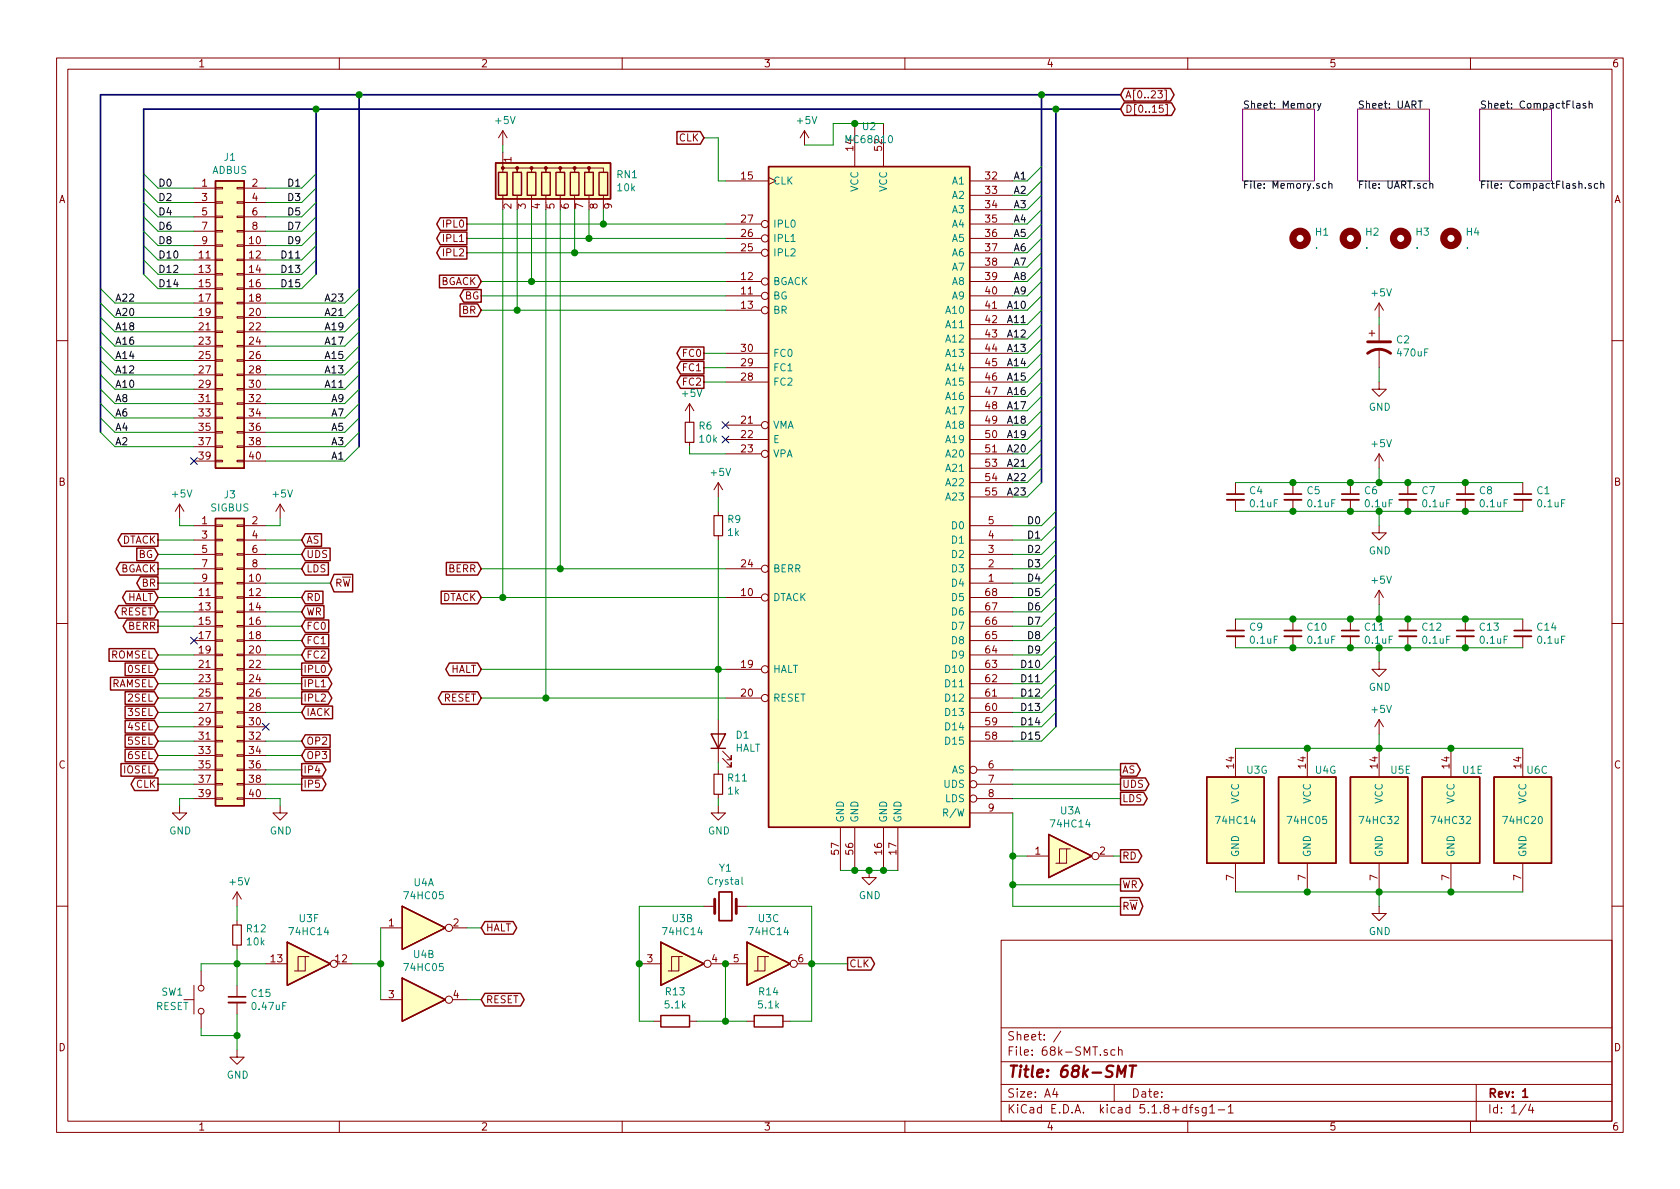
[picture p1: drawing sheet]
<svg xmlns="http://www.w3.org/2000/svg" width="297mm" height="210mm" viewBox="0 0 297 210" stroke-linecap="round" stroke-linejoin="round" font-family="sans-serif">
<g fill="none" stroke="#840000" stroke-width=".18">
<path d="M10 10.3h277v189.9h-277zM12 12.2h273v186.1h-273zM60 10.3v1.9M110 10.3v1.9M160 10.3v1.9M205.6 18.6h-.6v.6l.4-.1 .3 .2v.3l-.3 .3-.4-.2M205.9 15.9h.3v1.8h-.3M206.1 18.5h.3v1.8h-.3M210 10.3v1.9M260 10.3v1.9M34.3 33.3h3.8M34.3 35.8h3.8"/>
<path d="M34.3 38.3h3.8M38.1 38.2h1.3v.3h-1.3zM38.1 35.7h1.3v.2h-1.3zM38.1 33.1h1.3v.3h-1.3zM41.9 38.2h1.3v.3h-1.3zM41.9 35.7h1.3v.2h-1.3zM41.9 33.1h1.3v.3h-1.3zM43.2 33.3h3.8M43.2 35.8h3.8M43.2 38.3h3.8M88.9 30.5v-.8h2.5v.8v-.8h2.6v.8v-.8h2.5v.8v-.8h2.6v.8v-.8h2.5v.8v-.8h2.5v.8v-.8h2.6v.8M88.9 23.1v2.5"/>
<path d="M88.9 26.9v2.6M88.9 34.5v1.3M88.9 23.1l-.8 1.3M88.9 23.1l.8 1.3M91.4 34.5v1.3M94 34.5v1.3M96.5 34.5v1.3M99.1 34.5v1.3M101.6 34.5v1.3M104.1 34.5v1.3M106.7 34.5v1.3M128.3 32h7.6"/>
<path d="M128.3 39.6h6.3M135.9 31.4l1.3 .6-1.3 .6M142.2 23.1l-.7 1.3M142.2 23.1v2.5M142.2 23.1l.8 1.3M151.1 21.8v7.7M156.2 21.8v7.7M171.4 32h7.7M171.4 39.6h7.7M171.4 34.5h7.7M171.4 37.1h7.7M34.3 43.4h3.8"/>
<path d="M34.3 46h3.8M34.3 48.5h3.8M34.3 51h3.8M34.3 53.6h3.8M34.3 56.1h3.8M34.3 58.7h3.8M34.3 40.9h3.8M38.1 58.5h1.3v.3h-1.3zM38.1 53.5h1.3v.2h-1.3zM38.1 50.9h1.3v.3h-1.3zM38.1 48.4h1.3v.2h-1.3zM38.1 45.8h1.3v.3h-1.3z"/>
<path d="M38.1 56h1.3v.3h-1.3zM38.1 43.3h1.3v.3h-1.3zM38.1 40.8h1.3v.2h-1.3zM41.9 58.5h1.3v.3h-1.3zM41.9 53.5h1.3v.2h-1.3zM41.9 50.9h1.3v.3h-1.3zM41.9 48.4h1.3v.2h-1.3zM41.9 45.8h1.3v.3h-1.3zM41.9 56h1.3v.3h-1.3zM41.9 43.3h1.3v.3h-1.3zM41.9 40.8h1.3v.2h-1.3zM43.2 43.4h3.8"/>
<path d="M43.2 46h3.8M43.2 48.5h3.8M43.2 51h3.8M43.2 53.6h3.8M43.2 56.1h3.8M43.2 58.7h3.8M43.2 40.9h3.8M128.3 52.3h6.3M128.3 49.8h6.3M128.3 54.9h6.3M128.3 44.7h6.3M128.3 42.2h6.3"/>
<path d="M171.4 52.3h7.7M171.4 49.8h7.7M171.4 54.9h7.7M171.4 44.7h7.7M171.4 42.2h7.7M171.4 47.2h7.7M171.4 57.4h7.7M171.4 59.9h7.7M242.1 58.9h1M242.6 58.4v1M243.8 53.6v2.5M243.8 57.4v2.8"/>
<path d="M243.8 53.6l-.7 1.3M243.8 53.6l.8 1.3M10 60.2h2M34.3 61.2h3.8M34.3 63.7h3.8M34.3 66.3h3.8M34.3 68.8h3.8M34.3 71.4h3.8M34.3 73.9h3.8M34.3 76.4h3.8M34.3 79h3.8M38.1 61.1h1.3v.2h-1.3z"/>
<path d="M38.1 63.6h1.3v.3h-1.3zM38.1 66.2h1.3v.2h-1.3zM38.1 68.7h1.3v.3h-1.3zM38.1 71.2h1.3v.3h-1.3zM38.1 73.8h1.3v.2h-1.3zM38.1 76.3h1.3v.3h-1.3zM38.1 78.9h1.3v.2h-1.3zM41.9 61.1h1.3v.2h-1.3zM41.9 63.6h1.3v.3h-1.3zM41.9 66.2h1.3v.2h-1.3zM41.9 68.7h1.3v.3h-1.3zM41.9 71.2h1.3v.3h-1.3z"/>
<path d="M41.9 73.8h1.3v.2h-1.3zM41.9 76.3h1.3v.3h-1.3zM41.9 78.9h1.3v.2h-1.3zM43.2 61.2h3.8M43.2 63.7h3.8M43.2 66.3h3.8M43.2 68.8h3.8M43.2 71.4h3.8M43.2 73.9h3.8M43.2 76.4h3.8M43.2 79h3.8M121.9 71.4v3.3"/>
<path d="M121.9 78.2v.8M121.9 71.4l-.7 1.2M121.9 71.4l.8 1.2M128.3 75.2h6.3M128.3 77.7h7.6M128.3 67.6h7.6M128.3 65h7.6M128.3 62.5h7.6M171.4 75.2h7.7M171.4 77.7h7.7M171.4 67.6h7.7M171.4 65h7.7"/>
<path d="M171.4 62.5h7.7M171.4 70.1h7.7M171.4 72.6h7.7M243.8 67.6v1.2h1.3l-1.3 1.3-1.2-1.3h1.2M243.8 61.7v3.3M285 60.2h2M31.7 89.1l-.7 1.3M31.7 89.1v2.6M31.7 89.1l.8 1.3M34.3 81.5h3.8M34.3 93h3.8M34.3 95.5h3.8"/>
<path d="M34.3 98h3.8M38.1 81.4h1.3v.3h-1.3zM38.1 97.9h1.3v.3h-1.3zM38.1 95.4h1.3v.2h-1.3zM38.1 92.8h1.3v.3h-1.3zM41.9 81.4h1.3v.3h-1.3zM41.9 97.9h1.3v.3h-1.3zM41.9 95.4h1.3v.2h-1.3zM41.9 92.8h1.3v.3h-1.3zM43.2 81.5h3.8M43.2 93h3.8M43.2 95.5h3.8"/>
<path d="M43.2 98h3.8M49.5 89.1l-.7 1.3M49.5 89.1v2.6M49.5 89.1l.8 1.3M127 85.3l-.8 1.3M127 85.3v2.6M127 90.4v.8M127 94.7v.8M127 85.3l.8 1.3M128.3 80.3h6.3M171.4 93h7.7M171.4 95.5h7.7"/>
<path d="M171.4 98h7.7M171.4 80.3h7.7M171.4 82.8h7.7M171.4 85.3h7.7M171.4 87.9h7.7M218.4 85.3v2.1M218.4 88.4v2M228.6 85.3v2.1M228.6 88.4v2M238.8 85.3v2.1M238.8 88.4v2M243.8 93v1.2h1.3l-1.3 1.3-1.2-1.3h1.2"/>
<path d="M243.8 80.3v2.5M243.8 80.3l-.7 1.2M243.8 80.3l.8 1.2M248.9 85.3v2.1M248.9 88.4v2M259.1 85.3v2.1M259.1 88.4v2M269.2 85.3v2.1M269.2 88.4v2M10 110.3h2M34.3 103.1h3.8M34.3 105.7h3.8"/>
<path d="M34.3 108.2h3.8M34.3 110.7h3.8M34.3 113.3h3.8M34.3 115.8h3.8M34.3 118.4h3.8M34.3 100.6h3.8M38.1 118.2h1.3v.3h-1.3zM38.1 113.2h1.3v.2h-1.3zM38.1 110.6h1.3v.3h-1.3zM38.1 108.1h1.3v.2h-1.3zM38.1 105.5h1.3v.3h-1.3zM38.1 115.7h1.3v.2h-1.3z"/>
<path d="M38.1 103h1.3v.2h-1.3zM38.1 100.5h1.3v.2h-1.3zM41.9 118.2h1.3v.3h-1.3zM41.9 113.2h1.3v.2h-1.3zM41.9 110.6h1.3v.3h-1.3zM41.9 108.1h1.3v.2h-1.3zM41.9 105.5h1.3v.3h-1.3zM41.9 115.7h1.3v.2h-1.3zM41.9 103h1.3v.2h-1.3zM41.9 100.5h1.3v.2h-1.3zM43.2 103.1h3.8M43.2 105.7h3.8"/>
<path d="M43.2 108.2h3.8M43.2 110.7h3.8M43.2 113.3h3.8M43.2 115.8h3.8M43.2 118.4h3.8M43.2 100.6h3.8M128.3 105.7h6.3M128.3 118.4h6.3M128.3 100.6h6.3M171.4 103.1h7.7M171.4 105.7h7.7M171.4 108.2h7.7"/>
<path d="M171.4 110.7h7.7M171.4 113.3h7.7M171.4 115.8h7.7M171.4 118.4h7.7M171.4 100.6h7.7M218.4 109.5v2M218.4 112.5v2M228.6 109.5v2M228.6 112.5v2M238.8 109.5v2M238.8 112.5v2M243.8 117.1v1.3h1.3l-1.3 1.2-1.2-1.2h1.2"/>
<path d="M243.8 104.4v2.5M243.8 104.4l-.7 1.3M243.8 104.4l.8 1.3M248.9 109.5v2M248.9 112.5v2M259.1 109.5v2M259.1 112.5v2M269.2 109.5v2M269.2 112.5v2M285 110.3h2M34.3 120.9h3.8M34.3 123.4h3.8"/>
<path d="M34.3 126h3.8M34.3 128.5h3.8M34.3 131.1h3.8M34.3 133.6h3.8M34.3 136.1h3.8M34.3 138.7h3.8M38.1 120.8h1.3v.2h-1.3zM38.1 123.3h1.3v.3h-1.3zM38.1 125.9h1.3v.2h-1.3zM38.1 128.4h1.3v.2h-1.3zM38.1 130.9h1.3v.3h-1.3zM38.1 133.5h1.3v.2h-1.3z"/>
<path d="M38.1 136h1.3v.3h-1.3zM38.1 138.6h1.3v.2h-1.3zM41.9 120.8h1.3v.2h-1.3zM41.9 123.3h1.3v.3h-1.3zM41.9 125.9h1.3v.2h-1.3zM41.9 128.4h1.3v.2h-1.3zM41.9 130.9h1.3v.3h-1.3zM41.9 133.5h1.3v.2h-1.3zM41.9 136h1.3v.3h-1.3zM41.9 138.6h1.3v.2h-1.3zM43.2 120.9h3.8M43.2 123.4h3.8"/>
<path d="M43.2 126h3.8M43.2 128.5h3.8M43.2 131.1h3.8M43.2 133.6h3.8M43.2 136.1h3.8M43.2 138.7h3.8M56.8 121.5h.7M127 127.2v7.7M127 136.1v.8M127.8 134.1l1.5 1.5v-.7v.7h-.8M127.8 132.8l1.5 1.6v-.8v.8h-.8M128.3 123.4h6.3"/>
<path d="M171.4 120.9h7.7M171.4 123.4h7.7M171.4 126h7.7M171.4 128.5h7.7M171.4 131.1h7.7M172.7 136.1h6.4M172.7 138.7h6.4M218.4 132.3v5.1M231.1 132.3v5.1M243.8 127.2v2.6M243.8 132.3v5.1M243.8 127.2l-.7 1.3"/>
<path d="M243.8 127.2l.8 1.3M256.5 132.3v5.1M269.2 132.3v5.1M31.7 142.5v1.3h1.3l-1.3 1.2-1.2-1.2h1.2M34.3 141.2h3.8M38.1 141.1h1.3v.2h-1.3zM41.9 141.1h1.3v.2h-1.3zM41.9 157.7l-.8 1.3M41.9 157.7v2.6M41.9 157.7l.8 1.3M43.2 141.2h3.8M49.5 142.5v1.3h1.3l-1.3 1.2-1.2-1.2h1.2"/>
<path d="M127 142.5v1.3h1.3l-1.3 1.2-1.3-1.2h1.3M127 140.5v.7M148.6 146.3v7.6M151.1 146.3v7.6M153.7 153.9v1.3h1.2l-1.2 1.3-1.3-1.3h1.3M156.2 146.3v7.6M158.7 146.3v7.6M171.4 143.8h7.7M172.7 141.2h6.4M181.6 151.4h3.8M188.6 150.1h-1.3v2.5M189.2 150.1h-.6v2.5h-1.9"/>
<path d="M194.3 151.4h2.5M218.4 152.6v5.1M231.1 152.6v5.1M243.8 152.6v5.1M256.5 152.6v5.1M269.2 152.6v5.1M10 160.2h2M32.5 176.8h1.8M34.3 174.2v5.1M35.6 171.7v2.5M35.6 179.3v2.6M41.9 162.8v.8"/>
<path d="M41.9 167.1v.8M41.9 174.2v2.1M41.9 177.3v2M47 170.4h3.8M54 169.2h-1.3v2.5M54.6 169.2h-.6v2.5h-1.9M59.7 170.4h2.5M67.3 176.8h3.8M67.3 164.1h3.8M80 176.8h2.5M80 164.1h2.5M113 170.4h3.8"/>
<path d="M120 169.2h-1.3v2.5M120.6 169.2h-.6v2.5h-1.9M124.5 160.3h1.9M125.7 170.4h6.4M130.2 160.3h1.9M135.3 169.2h-1.3v2.5M135.9 169.2h-.6v2.5h-2M141 170.4h2.5M177 166.3h108v32h-108zM243.8 160.3v1.2h1.3l-1.3 1.3-1.2-1.3h1.2M285 160.2h2M41.9 185.7v1.2h1.3l-1.3 1.3-1.3-1.3h1.3"/>
<path d="M60 198.3v1.9M110 198.3v1.9M115.6 180.6h1.2M121.9 180.6h1.3M132.1 180.6h1.2M138.4 180.6h1.3M160 198.3v1.9M177 194.8h108M177 191.8h108M177 187.8h108M177 181.8h108M186.5 192.5l-.4 1h1"/>
<path d="M186.8 193v1M187.6 182.3l-1.3 2M195.8 185.7l-.4-.1-.2 .2 .1 .2 .5 .2v.3h-.6M197 191.8v3M197.1 185.7l-.4-.1-.3 .3 .1 .6 .2 .1 .4-.1M197.8 185.7l.2-.1 .3 .1 .1 .9M197.8 185.1v1.5M210 198.3v1.9M210.3 195.8h.6M210.9 195.3l-.4 .2v1.3M211.9 195.9l-.4-.1-.2 .2 .1 .3 .5 .1v.3h-.6M213.3 195.8v1.2l-.3 .3h-.4"/>
<path d="M213.3 195.9l-.5-.1-.3 .3 .1 .6 .2 .1 .5-.1M213.9 195.8l.4-.5v1.5M213.9 196.8h.9M215.4 196.3h1.1M217.2 195.8l.4-.5v1.5M217.2 196.8h.8M260 198.3v1.9M261 191.8v6.5M269.8 195.2l-1.2 2M270.6 195.2l-.3 1.1h.9M271 195.8v1"/>
<circle cx="135.3" cy="39.6" r=".63"/>
<circle cx="135.3" cy="49.8" r=".63"/>
<circle cx="135.3" cy="52.3" r=".63"/>
<circle cx="135.3" cy="44.7" r=".63"/>
<circle cx="135.3" cy="42.2" r=".63"/>
<circle cx="135.3" cy="54.9" r=".63"/>
<circle cx="135.3" cy="75.2" r=".63"/>
<circle cx="135.3" cy="80.3" r=".63"/>
<circle cx="135.3" cy="100.6" r=".63"/>
<circle cx="135.3" cy="105.7" r=".63"/>
<circle cx="135.3" cy="118.4" r=".63"/>
<circle cx="135.3" cy="123.4" r=".63"/>
<circle cx="172.1" cy="138.7" r=".63"/>
<circle cx="172.1" cy="136.1" r=".63"/>
<circle cx="172.1" cy="141.2" r=".63"/>
<circle cx="193.7" cy="151.4" r=".63"/>
<circle cx="35.6" cy="178.8" r=".51"/>
<circle cx="35.6" cy="174.7" r=".51"/>
<circle cx="59.1" cy="170.4" r=".63"/>
<circle cx="79.4" cy="164.1" r=".63"/>
<circle cx="79.4" cy="176.8" r=".63"/>
<circle cx="125.1" cy="170.4" r=".63"/>
<circle cx="140.3" cy="170.4" r=".63"/>
</g>
<g fill="none" stroke="#840000" stroke-width=".3">
<path d="M216.9 87.4h3.1M227.1 87.4h3M237.2 87.4h3.1M247.4 87.4h3M257.6 87.4h3M267.7 87.4h3.1M216.9 111.5h3.1M227.1 111.5h3M237.2 111.5h3.1M247.4 111.5h3M257.6 111.5h3M267.7 111.5h3.1"/>
<path d="M127.1 157.7h2.3v5.1h-2.3zM40.4 176.3h3M269.2 193l.5-.5v1.5M269.2 194h.9"/>
</g>
<path d="M197.5 190.4l.2-2 .5 1.5 .9-1.5-.3 2M199.7 188.4h1.2M200.3 188.4l-.2 2" fill="none" stroke="#840000" stroke-width=".41"/>
<path d="M219.7 19.3h12.7v12.7h-12.7zM240 19.3h12.7v12.7h-12.7zM261.6 19.3h12.7v12.7h-12.7z" fill="none" stroke="#840084" stroke-width=".18"/>
<g fill="none" stroke="#000" stroke-width=".18">
<path d="M232.7 18.3l-.4 .2M233 18.3l.2 .8M233.6 18.3l-.5 1.1-.1 .2M250.7 17.9h.8M251.1 17.9v1.2M278.8 18.3h.5v.8M279.3 18.6h-.4l-.2 .2 .1 .3h.5M280.4 18.3h-.3l-.2 .2 .1 .1 .4 .2v.3h-.5M281 18.4l.2-.1h.3v.8M281 17.9v1.2M234.4 32.5h-.4l-.2 .2 .1 .5h.5M234.9 32.6l.2-.1h.3l.1 .8"/>
<path d="M234.9 32v1.3M252.8 32.6l.2-.1h.3v.8M252.8 32v1.3M281.3 32.5h-.3l-.2 .1 .1 .2 .4 .1v.3h-.5M282.5 32.5h-.4l-.2 .2 .1 .5h.5M283 32.6l.2-.1h.3l.1 .8M283 32v1.3"/>
</g>
<g fill="#ffffc2" stroke="#ffffc2" stroke-width=".18">
<path d="M226.1 137.4h10.1v15.2h-10.1z"/>
<path d="M50.8 166.6l7.6 3.8-7.6 3.8z"/>
<path d="M71.1 173l7.6 3.8-7.6 3.8z"/>
<path d="M71.1 160.3l7.6 3.8-7.6 3.8z"/>
<path d="M264.2 137.4h10.1v15.2h-10.1z"/>
<path d="M238.8 137.4h10.1v15.2h-10.1z"/>
<path d="M213.4 137.4h10.1v15.2h-10.1z"/>
<path d="M185.4 147.6l7.6 3.8-7.6 3.8z"/>
<path d="M38.1 32h5.1v50.8h-5.1z"/>
<path d="M38.1 91.7h5.1v50.8h-5.1z"/>
<path d="M116.8 166.6l7.7 3.8-7.7 3.8z"/>
<path d="M132.1 166.6l7.6 3.8-7.6 3.8z"/>
<path d="M135.9 29.5h35.5v116.8h-35.5z"/>
<path d="M87.6 28.8h20.3v6.4h-20.3z"/>
<path d="M251.5 137.4h10.1v15.2h-10.1z"/>
</g>
<g fill="none" stroke="#840000" stroke-width=".25">
<path d="M198.8 15.6h8.2l.6 1.2-.6 1.1h-8.2l-.7-1.1zM198.8 18.2h8.3l.7 1.1-.7 1.1h-8.3l-.7-1.1zM38.1 32h5.1v50.8h-5.1zM77.9 38.5h4.6v2.2h-4.6l-.7-1.1zM87.6 28.8h20.3v6.4h-20.3zM88.1 30.5h1.6v4h-1.6zM90.7 30.5h1.5v4h-1.5zM93.2 30.5h1.5v4h-1.5zM95.8 30.5h1.5v4h-1.5zM98.3 30.5h1.5v4h-1.5zM100.8 30.5h1.6v4h-1.6zM103.4 30.5h1.5v4h-1.5z"/>
<path d="M105.9 30.5h1.5v4h-1.5zM119.7 23.3h4.1l.7 1.1-.7 1.1h-4.1zM135.9 29.5h35.5v116.8h-35.5zM77.7 48.7h6.8l.6 1.1-.6 1.1h-6.8zM77.9 41h4.6v2.3h-4.6l-.7-1.1zM77.9 43.6h4.6v2.2h-4.6l-.7-1.1zM81.3 53.7h3.2l.6 1.2-.6 1.1h-3.2zM82 51.2h3.1v2.2h-3.1l-.7-1.1zM120.3 61.4h4.2v2.2h-4.2l-.6-1.1zM120.3 63.9h4.2v2.2h-4.2l-.6-1.1zM120.3 66.4h4.2v2.3h-4.2l-.6-1.1zM21.2 99.5h6.7v2.2h-6.7l-.7-1.1z"/>
<path d="M21.5 94.4h6.4v2.2h-6.4l-.6-1.1zM24.2 96.9h3.1l.6 1.1-.6 1.2h-3.1zM38.1 91.7h5.1v50.8h-5.1zM54 99.5h4.1v2.2h-4.1l-.7-1.1zM54 94.4h2.8v2.2h-2.8l-.7-1.1zM54 96.9h4.4v2.3h-4.4l-.7-1.2zM78.9 99.5h5.6l.6 1.1-.6 1.1h-5.6zM19.3 114.7h8l.6 1.1-.6 1.1h-8zM19.5 119.8h7.8l.6 1.1-.6 1.1h-7.8zM21 107.1h6.3l.6 1.1-.6 1.1h-6.3l-.7-1.1zM22.1 117.2h5.2l.6 1.2-.6 1.1h-5.2zM22.3 104.5h5l.6 1.2-.6 1.1h-5l-.6-1.1z"/>
<path d="M22.4 109.6h5.5v2.3h-5.5l-.6-1.2zM24.8 102h3.1v2.2h-3.1l-.6-1.1zM53.3 119.8h4.7l.7 1.1-.7 1.1h-4.7zM53.3 117.2h4.7l.7 1.2-.7 1.1h-4.7zM54 109.6h4.1v2.3h-4.1l-.7-1.2zM54 112.2h4.1v2.2h-4.1l-.7-1.1zM54 114.7h4.1v2.2h-4.1l-.7-1.1zM54 104.5h3.1v2.3h-3.1l-.7-1.1zM54 107.1h3.3v2.2h-3.3l-.7-1.1zM59.1 101.6h3.3v3.1h-3.3l-.7-1.6zM78 104.5h6.5l.6 1.2-.6 1.1h-6.5zM79.5 117.2h5l.6 1.2-.6 1.1h-5l-.7-1.1z"/>
<path d="M21.4 135h5.9l.6 1.1-.6 1.2h-5.9zM22.1 132.5h5.2l.6 1.1-.6 1.1h-5.2zM22.1 129.9h5.2l.6 1.2-.6 1.1h-5.2zM22.1 124.9h5.2l.6 1.1-.6 1.1h-5.2zM22.1 122.3h5.2l.6 1.1-.6 1.2h-5.2zM22.1 127.4h5.2l.6 1.1-.6 1.1h-5.2zM23.8 137.6h4.1v2.2h-4.1l-.6-1.1zM53.3 122.3h4.7l.7 1.1-.7 1.2h-4.7zM53.3 135h3.7l.6 1.1-.6 1.2h-3.7zM53.3 137.6h3.7l.6 1.1-.6 1.1h-3.7zM54 129.9h4.4v2.3h-4.4l-.7-1.1zM54 132.5h4.4v2.2h-4.4l-.7-1.1z"/>
<path d="M54 124.9h4.8v2.2h-4.8l-.7-1.1zM78.1 122.3h6.4l.6 1.1-.6 1.2h-6.4l-.6-1.2zM125.7 129.8h2.6l-1.3 2.5zM125.7 132.3h2.6M198.1 135h2.9l.6 1.1-.6 1.2h-2.9zM198.1 137.6h4.4l.6 1.1-.6 1.1h-4.4zM213.4 137.4h10.1v15.2h-10.1zM226.1 137.4h10.1v15.2h-10.1zM238.8 137.4h10.1v15.2h-10.1zM251.5 137.4h10.1v15.2h-10.1zM264.2 137.4h10.1v15.2h-10.1zM185.4 147.6l7.6 3.8-7.6 3.8z"/>
<path d="M198.1 140.1h4.1l.6 1.1-.6 1.1h-4.1zM198.1 158.7h3.3l.7 1.6-.7 1.5h-3.3zM198.1 155.3h3.3l.7 1.2-.7 1.1h-3.3zM198.1 150.3h3.1l.7 1.1-.7 1.1h-3.1zM50.8 166.6l7.6 3.8-7.6 3.8zM71.1 173l7.6 3.8-7.6 3.8zM71.1 160.3l7.6 3.8-7.6 3.8zM85.7 163h5l.7 1.1-.7 1.1h-5l-.6-1.1zM85.7 175.7h6.3l.7 1.1-.7 1.1h-6.3l-.6-1.1zM116.8 179.6h5.1v2h-5.1zM116.8 166.6l7.7 3.8-7.7 3.8zM132.1 166.6l7.6 3.8-7.6 3.8z"/>
<path d="M133.3 179.6h5.1v2h-5.1zM149.9 169.3h4.1l.6 1.1-.6 1.1h-4.1z"/>
</g>
<g fill="none" stroke="#840000" stroke-width=".33">
<path d="M216.9 88.4h3.1M227.1 88.4h3M237.2 88.4h3.1M247.4 88.4h3M257.6 88.4h3M267.7 88.4h3.1M216.9 112.5h3.1M227.1 112.5h3M237.2 112.5h3.1M247.4 112.5h3M257.6 112.5h3M267.7 112.5h3.1"/>
<path d="M40.4 177.3h3"/>
</g>
<path d="M121.2 74.7h1.5v3.5h-1.5zM126.2 91.2h1.6v3.5h-1.6zM126.2 136.9h1.6v3.6h-1.6zM41.1 163.6h1.6v3.5h-1.6z" fill="none" stroke="#840000" stroke-width=".2"/>
<path d="M241.8 62.5a3.3 3.3 0 0 1 4.1 0M241.8 60.4h4.1M126.4 159v2.5M130.2 159v2.5" fill="none" stroke="#840000" stroke-width=".51"/>
<path d="M139.9 42.7h.7M131.2 155.1v1.1l.2 .2" fill="none" stroke="#008484" stroke-width=".18"/>
<g fill="#840000" stroke="#840000" stroke-width=".18">
<circle cx="88.9" cy="29.7" r=".25"/>
<circle cx="91.4" cy="29.7" r=".25"/>
<circle cx="94" cy="29.7" r=".25"/>
<circle cx="96.5" cy="29.7" r=".25"/>
<circle cx="99.1" cy="29.7" r=".25"/>
<circle cx="101.6" cy="29.7" r=".25"/>
<circle cx="104.1" cy="29.7" r=".25"/>
</g>
<g fill="none" stroke="#840000" stroke-width="1.3">
<circle cx="229.9" cy="42.2" r="1.27"/>
<circle cx="238.8" cy="42.2" r="1.27"/>
<circle cx="247.6" cy="42.2" r="1.27"/>
<circle cx="256.5" cy="42.2" r="1.27"/>
</g>
<path d="M55.9 19.3v29.2M63.5 16.8v62.2M184.1 16.8v68.5M186.7 19.3v109.2M198.1 16.8h-180.3v59.6M198.1 19.3h-172.7v29.2" fill="none" stroke="#000084" stroke-width=".3"/>
<g fill="none" stroke="#008400" stroke-width=".18">
<path d="M25.4 38.3l2.5 2.6h6.4M25.4 30.7l2.5 2.6h6.4M25.4 33.3l2.5 2.5h6.4M25.4 35.8l2.5 2.5h6.4M55.9 38.3l-2.6 2.6h-6.3M55.9 30.7l-2.6 2.6h-6.3M55.9 33.3l-2.6 2.5h-6.3M55.9 35.8l-2.6 2.5h-6.3M82.5 39.6h45.8M88.9 25.6v1.3M88.9 37.1v68.6M91.4 37.1v17.8"/>
<path d="M94 37.1v12.7M96.5 37.1v86.3M99.1 37.1v63.5M101.6 37.1v7.6M104.1 37.1v5.1M106.7 37.1v2.5M124.5 24.4h2.5v7.6h1.3M156.2 21.8h-8.9v3.8h-5.1M184.1 39.6l-2.5 2.6M184.1 37.1l-2.5 2.5M184.1 34.5l-2.5 2.6M184.1 32l-2.5 2.5"/>
<path d="M184.1 29.5l-2.5 2.5M17.8 56.1l2.5 2.6h14M17.8 58.7l2.5 2.5h14M17.8 53.6l2.5 2.5h14M17.8 51l2.5 2.6h14M25.4 43.4l2.5 2.6h6.4M25.4 46l2.5 2.5h6.4M25.4 48.5l2.5 2.5h6.4M25.4 40.9l2.5 2.5h6.4M55.9 43.4l-2.6 2.6h-6.3M55.9 46l-2.6 2.5h-6.3M55.9 48.5l-2.6 2.5h-6.3"/>
<path d="M55.9 40.9l-2.6 2.5h-6.3M63.5 56.1l-2.5 2.6h-14M63.5 58.7l-2.5 2.5h-14M63.5 53.6l-2.5 2.5h-14M63.5 51l-2.5 2.6h-14M82.5 44.7h45.8M82.5 42.2h45.8M85.1 49.8h43.2M85.1 54.9h43.2M85.1 52.3h43.2M184.1 42.2l-2.5 2.5M184.1 59.9l-2.5 2.6"/>
<path d="M184.1 57.4l-2.5 2.5M184.1 54.9l-2.5 2.5M184.1 52.3l-2.5 2.6M184.1 49.8l-2.5 2.5M184.1 47.2l-2.5 2.6M184.1 44.7l-2.5 2.5M243.8 56.1v1.3M17.8 61.2l2.5 2.5h14M17.8 68.8l2.5 2.6h14M17.8 71.4l2.5 2.5h14M17.8 73.9l2.5 2.5h14M17.8 76.4l2.5 2.6h14"/>
<path d="M17.8 66.3l2.5 2.5h14M17.8 63.7l2.5 2.6h14M63.5 61.2l-2.5 2.5h-14M63.5 68.8l-2.5 2.6h-14M63.5 71.4l-2.5 2.5h-14M63.5 73.9l-2.5 2.5h-14M63.5 76.4l-2.5 2.6h-14M63.5 79l-2.5 2.5h-14M63.5 66.3l-2.5 2.5h-14M63.5 63.7l-2.5 2.6h-14M121.9 79v1.3h6.4M124.5 67.6h3.8"/>
<path d="M124.5 65h3.8M124.5 62.5h3.8M184.1 65l-2.5 2.6M184.1 77.7l-2.5 2.6M184.1 75.2l-2.5 2.5M184.1 72.6l-2.5 2.6M184.1 70.1l-2.5 2.5M184.1 67.6l-2.5 2.5M184.1 62.5l-2.5 2.5M243.8 65v2.6M27.9 98h6.4M27.9 95.5h6.4"/>
<path d="M31.7 91.7v1.3h2.6M47 98h6.3M47 95.5h6.3M49.5 91.7v1.3h-2.5M127 87.9v2.5M127 95.5v31.7M184.1 85.3l-2.5 2.6M184.1 82.8l-2.5 2.5M184.1 80.3l-2.5 2.5M186.7 98l-2.6 2.6h-5M186.7 95.5l-2.6 2.5h-5M186.7 93l-2.6 2.5h-5"/>
<path d="M186.7 90.4l-2.6 2.6h-5M218.4 90.4h50.8M218.4 85.3h50.8M243.8 82.8v2.5M243.8 90.4v2.6M27.9 103.1h6.4M27.9 100.6h6.4M27.9 115.8h6.4M27.9 118.4h6.4M27.9 108.2h6.4M27.9 105.7h6.4M27.9 110.7h6.4"/>
<path d="M47 103.1h11.4M47 100.6h6.3M47 115.8h6.3M47 118.4h6.3M47 108.2h6.3M47 105.7h6.3M47 110.7h6.3M47 113.3h6.3M85.1 100.6h43.2M85.1 118.4h43.2M85.1 105.7h43.2M186.7 100.6l-2.6 2.5h-5"/>
<path d="M186.7 113.3l-2.6 2.5h-5M186.7 115.8l-2.6 2.6h-5M186.7 105.7l-2.6 2.5h-5M186.7 103.1l-2.6 2.6h-5M186.7 108.2l-2.6 2.5h-5M186.7 118.4l-2.6 2.5h-5M186.7 110.7l-2.6 2.6h-5M218.4 114.5h50.8M218.4 109.5h50.8M243.8 106.9v2.6M243.8 114.5v2.6M27.9 136.1h6.4"/>
<path d="M27.9 133.6h6.4M27.9 131.1h6.4M27.9 123.4h6.4M27.9 120.9h6.4M27.9 138.7h6.4M27.9 126h6.4M27.9 128.5h6.4M47 136.1h6.3M47 133.6h6.3M47 131.1h6.3M47 123.4h6.3M47 120.9h6.3"/>
<path d="M47 138.7h6.3M47 126h6.3M85.1 123.4h43.2M127 134.9v1.2M179.1 136.1h19M179.1 138.7h19M186.7 128.5l-2.6 2.6h-5M186.7 120.9l-2.6 2.5h-5M186.7 123.4l-2.6 2.6h-5M186.7 126l-2.6 2.5h-5M218.4 132.3h50.8M243.8 129.8v2.5"/>
<path d="M34.3 141.2h-2.6v1.3M47 141.2h2.5v1.3M127 141.2v1.3M148.6 153.9h10.1M179.1 143.8v16.5h19M179.1 151.4h2.5M179.1 156.5h19M179.1 141.2h19M196.8 151.4h1.3M218.4 157.7h50.8M243.8 157.7v2.6M41.9 160.3v2.5"/>
<path d="M41.9 167.9v6.3M41.9 179.3v6.4M47 170.4h-11.4v1.3M62.2 170.4h5.1M67.3 164.1v12.7M82.5 164.1h2.6M82.5 176.8h2.6M124.5 160.3h-11.5v20.3h2.6M128.3 170.4v10.2M132.1 160.3h11.4v20.3h-3.8M143.5 170.4h6.4M35.6 181.9v1.2h6.3"/>
<path d="M123.2 180.6h8.9"/>
</g>
<g fill="#008400" stroke="#008400" stroke-width=".25">
<circle cx="128.3" cy="170.4" r=".51"/>
<circle cx="67.3" cy="170.4" r=".51"/>
<circle cx="41.9" cy="170.4" r=".51"/>
<circle cx="41.9" cy="183.1" r=".51"/>
<circle cx="243.8" cy="114.5" r=".51"/>
<circle cx="243.8" cy="109.5" r=".51"/>
<circle cx="104.1" cy="42.2" r=".51"/>
<circle cx="243.8" cy="157.7" r=".51"/>
<circle cx="243.8" cy="132.3" r=".51"/>
<circle cx="106.7" cy="39.6" r=".51"/>
<circle cx="243.8" cy="90.4" r=".51"/>
<circle cx="55.9" cy="19.3" r=".51"/>
<circle cx="113" cy="170.4" r=".51"/>
<circle cx="256.5" cy="132.3" r=".51"/>
<circle cx="231.1" cy="157.7" r=".51"/>
<circle cx="256.5" cy="157.7" r=".51"/>
<circle cx="128.3" cy="180.6" r=".51"/>
<circle cx="228.6" cy="109.5" r=".51"/>
<circle cx="143.5" cy="170.4" r=".51"/>
<circle cx="99.1" cy="100.6" r=".51"/>
<circle cx="228.6" cy="114.5" r=".51"/>
<circle cx="259.1" cy="85.3" r=".51"/>
<circle cx="231.1" cy="132.3" r=".51"/>
<circle cx="259.1" cy="90.4" r=".51"/>
<circle cx="243.8" cy="85.3" r=".51"/>
<circle cx="248.9" cy="109.5" r=".51"/>
<circle cx="248.9" cy="114.5" r=".51"/>
<circle cx="238.8" cy="114.5" r=".51"/>
<circle cx="259.1" cy="114.5" r=".51"/>
<circle cx="179.1" cy="156.5" r=".51"/>
<circle cx="184.2" cy="16.8" r=".51"/>
<circle cx="186.7" cy="19.3" r=".51"/>
<circle cx="179.1" cy="151.4" r=".51"/>
<circle cx="127" cy="118.4" r=".51"/>
<circle cx="151.1" cy="21.8" r=".51"/>
<circle cx="259.1" cy="109.5" r=".51"/>
<circle cx="101.6" cy="44.7" r=".51"/>
<circle cx="156.2" cy="153.9" r=".51"/>
<circle cx="238.8" cy="109.5" r=".51"/>
<circle cx="63.5" cy="16.8" r=".51"/>
<circle cx="238.8" cy="90.4" r=".51"/>
<circle cx="228.6" cy="90.4" r=".51"/>
<circle cx="96.5" cy="123.4" r=".51"/>
<circle cx="248.9" cy="90.4" r=".51"/>
<circle cx="151.1" cy="153.9" r=".51"/>
<circle cx="94" cy="49.8" r=".51"/>
<circle cx="153.7" cy="153.9" r=".51"/>
<circle cx="238.8" cy="85.3" r=".51"/>
<circle cx="91.4" cy="54.9" r=".51"/>
<circle cx="248.9" cy="85.3" r=".51"/>
<circle cx="228.6" cy="85.3" r=".51"/>
<circle cx="88.9" cy="105.7" r=".51"/>
</g>
<path d="M127.7 77.1l1.2 1.2M127.7 74.6l1.2 1.2M128.9 77.1l-1.2 1.2M128.9 74.6l-1.2 1.2M33.7 80.9l1.2 1.2M34.9 80.9l-1.2 1.2M33.7 112.7l1.2 1.2M34.9 112.7l-1.2 1.2M46.4 127.9l1.2 1.2M47.6 127.9l-1.2 1.2" fill="none" stroke="#000084" stroke-width=".18"/>
<text font-size="2.8" fill="#840000" x="178" y="190.5">Title: 68k-SMT</text>
<g font-size="2.1" fill="#840000">
<text x="178" y="184">Sheet: /</text>
<text x="178" y="186.7">File: 68k-SMT.sch</text>
<text x="178" y="196.9">KiCad E.D.A. kicad 5.1.8+dfsg1-1</text>
<text x="178" y="194.1">Size: A4</text>
<text x="200" y="194.1">Date:</text>
<text x="263" y="194.1">Rev: 1</text>
<text x="263" y="196.9">Id: 1/4</text>
</g>
<g font-size="1.8" fill="#840000">
<text x="35" y="11.9">1</text>
<text x="85" y="11.9">2</text>
<text x="135" y="11.9">3</text>
<text x="185" y="11.9">4</text>
<text x="235" y="11.9">5</text>
<text x="285" y="11.9">6</text>
<text x="198.9" y="17.4">A[0..23]</text>
<text x="198.9" y="19.9">D[0..15]</text>
<text x="90.4" y="28.7" transform="rotate(-90 90.4 28.7)">1</text>
<text x="120" y="25">CLK</text>
<text x="150.9" y="26.6" transform="rotate(-90 150.9 26.6)">14</text>
<text x="10.4" y="35.9">A</text>
<text x="35.7" y="33">1</text>
<text x="35.7" y="35.6">3</text>
<text x="44.6" y="33">2</text>
<text x="44.6" y="35.6">4</text>
<text x="131.1" y="31.7">15</text>
<text x="174.3" y="31.7">32</text>
<text x="174.3" y="34.3">33</text>
<text x="285.4" y="35.9">A</text>
<text x="35.7" y="38.1">5</text>
<text x="35.7" y="40.6">7</text>
<text x="44.6" y="38.1">6</text>
<text x="44.6" y="40.6">8</text>
<text x="78.6" y="40.3">IPL0</text>
<text x="90.4" y="36.9" transform="rotate(-90 90.4 36.9)">2</text>
<text x="93" y="36.9" transform="rotate(-90 93 36.9)">3</text>
<text x="95.5" y="36.9" transform="rotate(-90 95.5 36.9)">4</text>
<text x="98" y="36.9" transform="rotate(-90 98 36.9)">5</text>
<text x="100.6" y="36.9" transform="rotate(-90 100.6 36.9)">6</text>
<text x="103.1" y="36.9" transform="rotate(-90 103.1 36.9)">7</text>
<text x="105.7" y="36.9" transform="rotate(-90 105.7 36.9)">8</text>
<text x="108.2" y="36.9" transform="rotate(-90 108.2 36.9)">9</text>
<text x="131.1" y="41.9">26</text>
<text x="131.1" y="39.4">27</text>
<text x="174.3" y="36.8">34</text>
<text x="174.3" y="39.4">35</text>
<text x="174.3" y="41.9">36</text>
<text x="35.2" y="45.7">11</text>
<text x="35.7" y="43.2">9</text>
<text x="44.1" y="43.2">10</text>
<text x="44.1" y="45.7">12</text>
<text x="78.6" y="42.8">IPL1</text>
<text x="78.6" y="45.3">IPL2</text>
<text x="131.1" y="44.4">25</text>
<text x="174.3" y="44.4">37</text>
<text x="174.3" y="47">38</text>
<text x="35.2" y="48.3">13</text>
<text x="35.2" y="50.8">15</text>
<text x="35.2" y="53.3">17</text>
<text x="44.1" y="48.3">14</text>
<text x="44.1" y="50.8">16</text>
<text x="44.1" y="53.3">18</text>
<text x="77.8" y="50.4">BGACK</text>
<text x="82.2" y="53">BG</text>
<text x="131.1" y="52.1">11</text>
<text x="131.1" y="49.5">12</text>
<text x="174.3" y="49.5">39</text>
<text x="174.3" y="52.1">40</text>
<text x="35.2" y="55.9">19</text>
<text x="35.2" y="58.4">21</text>
<text x="44.1" y="55.9">20</text>
<text x="44.1" y="58.4">22</text>
<text x="81.7" y="55.5">BR</text>
<text x="131.1" y="54.6">13</text>
<text x="174.3" y="54.6">41</text>
<text x="174.3" y="57.1">42</text>
<text x="174.3" y="59.7">43</text>
<text x="35.2" y="61">23</text>
<text x="35.2" y="63.5">25</text>
<text x="44.1" y="61">24</text>
<text x="44.1" y="63.5">26</text>
<text x="120.9" y="63.1">FC0</text>
<text x="120.9" y="65.7">FC1</text>
<text x="131.1" y="64.8">29</text>
<text x="131.1" y="62.2">30</text>
<text x="174.3" y="62.2">44</text>
<text x="174.3" y="64.8">45</text>
<text x="35.2" y="66">27</text>
<text x="35.2" y="68.6">29</text>
<text x="35.2" y="71.1">31</text>
<text x="44.1" y="66">28</text>
<text x="44.1" y="68.6">30</text>
<text x="44.1" y="71.1">32</text>
<text x="120.9" y="68.2">FC2</text>
<text x="131.1" y="67.3">28</text>
<text x="174.3" y="67.3">46</text>
<text x="174.3" y="69.8">47</text>
<text x="35.2" y="73.7">33</text>
<text x="35.2" y="76.2">35</text>
<text x="44.1" y="73.7">34</text>
<text x="44.1" y="76.2">36</text>
<text x="131.1" y="74.9">21</text>
<text x="131.1" y="77.5">22</text>
<text x="174.3" y="72.4">48</text>
<text x="174.3" y="74.9">49</text>
<text x="174.3" y="77.5">50</text>
<text x="35.2" y="78.7">37</text>
<text x="35.2" y="81.3">39</text>
<text x="44.1" y="78.7">38</text>
<text x="44.1" y="81.3">40</text>
<text x="131.1" y="80">23</text>
<text x="174.3" y="80">51</text>
<text x="174.3" y="82.5">53</text>
<text x="10.4" y="85.9">B</text>
<text x="174.3" y="85.1">54</text>
<text x="174.3" y="87.6">55</text>
<text x="285.4" y="85.9">B</text>
<text x="35.7" y="92.7">1</text>
<text x="35.7" y="95.2">3</text>
<text x="44.6" y="92.7">2</text>
<text x="44.6" y="95.2">4</text>
<text x="174.8" y="95.2">4</text>
<text x="174.8" y="92.7">5</text>
<text x="21.2" y="101.2">BGACK</text>
<text x="21.5" y="96.1">DTACK</text>
<text x="24.5" y="98.7">BG</text>
<text x="35.7" y="97.8">5</text>
<text x="35.7" y="100.3">7</text>
<text x="44.6" y="97.8">6</text>
<text x="44.6" y="100.3">8</text>
<text x="54.1" y="101.2">LDS</text>
<text x="54.1" y="96.1">AS</text>
<text x="54.1" y="98.7">UDS</text>
<text x="79.3" y="101.2">BERR</text>
<text x="131.1" y="100.3">24</text>
<text x="174.8" y="100.3">2</text>
<text x="174.8" y="97.8">3</text>
<text x="22.4" y="106.3">HALT</text>
<text x="25.1" y="103.8">BR</text>
<text x="35.2" y="105.4">11</text>
<text x="35.2" y="107.9">13</text>
<text x="35.7" y="102.9">9</text>
<text x="44.1" y="102.9">10</text>
<text x="44.1" y="105.4">12</text>
<text x="44.1" y="107.9">14</text>
<text x="54.1" y="106.3">RD</text>
<text x="59.2" y="103.8">RW</text>
<text x="78.1" y="106.3">DTACK</text>
<text x="131.1" y="105.4">10</text>
<text x="174.3" y="107.9">67</text>
<text x="174.3" y="105.4">68</text>
<text x="174.8" y="102.9">1</text>
<text x="21.3" y="108.8">RESET</text>
<text x="22.7" y="111.4">BERR</text>
<text x="35.2" y="110.5">15</text>
<text x="35.2" y="113">17</text>
<text x="44.1" y="110.5">16</text>
<text x="44.1" y="113">18</text>
<text x="54.1" y="111.4">FC0</text>
<text x="54.1" y="113.9">FC1</text>
<text x="54.1" y="108.8">WR</text>
<text x="174.3" y="113">65</text>
<text x="174.3" y="110.5">66</text>
<text x="19.6" y="116.5">ROMSEL</text>
<text x="22.7" y="119">0SEL</text>
<text x="35.2" y="115.6">19</text>
<text x="35.2" y="118.1">21</text>
<text x="44.1" y="115.6">20</text>
<text x="44.1" y="118.1">22</text>
<text x="53.6" y="119">IPL0</text>
<text x="54.1" y="116.5">FC2</text>
<text x="79.6" y="119">HALT</text>
<text x="131.1" y="118.1">19</text>
<text x="174.3" y="118.1">63</text>
<text x="174.3" y="115.6">64</text>
<text x="19.7" y="121.5">RAMSEL</text>
<text x="22.7" y="124.1">2SEL</text>
<text x="35.2" y="120.6">23</text>
<text x="35.2" y="123.2">25</text>
<text x="35.2" y="125.7">27</text>
<text x="44.1" y="120.6">24</text>
<text x="44.1" y="123.2">26</text>
<text x="44.1" y="125.7">28</text>
<text x="53.6" y="124.1">IPL2</text>
<text x="53.6" y="121.5">IPL1</text>
<text x="78.4" y="124.1">RESET</text>
<text x="131.1" y="123.2">20</text>
<text x="174.3" y="125.7">60</text>
<text x="174.3" y="123.2">61</text>
<text x="174.3" y="120.6">62</text>
<text x="22.7" y="131.7">5SEL</text>
<text x="22.7" y="126.6">3SEL</text>
<text x="22.7" y="129.2">4SEL</text>
<text x="35.2" y="128.3">29</text>
<text x="35.2" y="130.8">31</text>
<text x="44.1" y="128.3">30</text>
<text x="44.1" y="130.8">32</text>
<text x="54.1" y="131.7">OP2</text>
<text x="54.1" y="126.6">IACK</text>
<text x="174.3" y="130.8">58</text>
<text x="174.3" y="128.3">59</text>
<text x="10.4" y="135.9">C</text>
<text x="21.8" y="136.8">IOSEL</text>
<text x="22.7" y="134.2">6SEL</text>
<text x="35.2" y="133.3">33</text>
<text x="35.2" y="135.9">35</text>
<text x="44.1" y="133.3">34</text>
<text x="44.1" y="135.9">36</text>
<text x="53.6" y="136.8">IP4</text>
<text x="54.1" y="134.2">OP3</text>
<text x="174.8" y="135.9">6</text>
<text x="198.4" y="136.8">AS</text>
<text x="218.2" y="135.8" transform="rotate(-90 218.2 135.8)">14</text>
<text x="230.9" y="135.8" transform="rotate(-90 230.9 135.8)">14</text>
<text x="243.6" y="135.8" transform="rotate(-90 243.6 135.8)">14</text>
<text x="256.3" y="135.8" transform="rotate(-90 256.3 135.8)">14</text>
<text x="269" y="135.8" transform="rotate(-90 269 135.8)">14</text>
<text x="285.4" y="135.9">C</text>
<text x="24.1" y="139.3">CLK</text>
<text x="35.2" y="138.4">37</text>
<text x="35.2" y="141">39</text>
<text x="44.1" y="138.4">38</text>
<text x="44.1" y="141">40</text>
<text x="53.6" y="139.3">IP5</text>
<text x="174.8" y="138.4">7</text>
<text x="174.8" y="141">8</text>
<text x="174.8" y="143.5">9</text>
<text x="198.4" y="141.9">LDS</text>
<text x="198.4" y="139.3">UDS</text>
<text x="148.3" y="151.1" transform="rotate(-90 148.3 151.1)">57</text>
<text x="150.9" y="151.1" transform="rotate(-90 150.9 151.1)">56</text>
<text x="156" y="151.1" transform="rotate(-90 156 151.1)">16</text>
<text x="158.5" y="151.1" transform="rotate(-90 158.5 151.1)">17</text>
<text x="183" y="151.1">1</text>
<text x="194.5" y="151.1">2</text>
<text x="198.4" y="152">RD</text>
<text x="218.2" y="155.7" transform="rotate(-90 218.2 155.7)">7</text>
<text x="230.9" y="155.7" transform="rotate(-90 230.9 155.7)">7</text>
<text x="243.6" y="155.7" transform="rotate(-90 243.6 155.7)">7</text>
<text x="256.3" y="155.7" transform="rotate(-90 256.3 155.7)">7</text>
<text x="269" y="155.7" transform="rotate(-90 269 155.7)">7</text>
<text x="198.4" y="160.9">RW</text>
<text x="198.4" y="157.1">WR</text>
<text x="68.7" y="163.8">1</text>
<text x="80.2" y="163.8">2</text>
<text x="85.9" y="164.7">HALT</text>
<text x="47.9" y="170.2">13</text>
<text x="59.4" y="170.2">12</text>
<text x="114.5" y="170.2">3</text>
<text x="125.9" y="170.2">4</text>
<text x="129.7" y="170.2">5</text>
<text x="141.1" y="170.2">6</text>
<text x="150.1" y="171.1">CLK</text>
<text x="68.7" y="176.5">3</text>
<text x="80.2" y="176.5">4</text>
<text x="85.9" y="177.4">RESET</text>
<text x="10.4" y="185.9">D</text>
<text x="285.4" y="185.9">D</text>
<text x="35" y="199.9">1</text>
<text x="85" y="199.9">2</text>
<text x="135" y="199.9">3</text>
<text x="185" y="199.9">4</text>
<text x="235" y="199.9">5</text>
<text x="285" y="199.9">6</text>
</g>
<g font-size="1.8" fill="#008484">
<text x="87.7" y="21.9">+5V</text>
<text x="141" y="21.9">+5V</text>
<text x="152.6" y="23">U2</text>
<text x="39.7" y="28.4">J1</text>
<text x="149.8" y="25.3">MC68010</text>
<text x="156" y="26.6" transform="rotate(-90 156 26.6)">52</text>
<text x="37.5" y="30.8">ADBUS</text>
<text x="109.1" y="31.5">RN1</text>
<text x="109.2" y="33.8">10k</text>
<text x="136.7" y="32.6">CLK</text>
<text x="151.8" y="34" transform="rotate(-90 151.8 34)">VCC</text>
<text x="156.8" y="34" transform="rotate(-90 156.8 34)">VCC</text>
<text x="168.4" y="32.6">A1</text>
<text x="168.4" y="35.2">A2</text>
<text x="136.7" y="40.3">IPL0</text>
<text x="168.4" y="37.7">A3</text>
<text x="168.4" y="40.3">A4</text>
<text x="232.6" y="41.7">H1</text>
<text x="241.5" y="41.7">H2</text>
<text x="250.4" y="41.7">H3</text>
<text x="259.3" y="41.7">H4</text>
<text x="136.7" y="45.3">IPL2</text>
<text x="136.7" y="42.8">IPL1</text>
<text x="168.4" y="42.8">A5</text>
<text x="168.4" y="45.3">A6</text>
<text x="168.4" y="47.9">A7</text>
<text x="232.6" y="44">.</text>
<text x="241.5" y="44">.</text>
<text x="250.3" y="44">.</text>
<text x="259.2" y="44">.</text>
<text x="136.7" y="53">BG</text>
<text x="136.7" y="50.4">BGACK</text>
<text x="168.4" y="50.4">A8</text>
<text x="168.4" y="53">A9</text>
<text x="242.6" y="52.4">+5V</text>
<text x="136.7" y="55.5">BR</text>
<text x="167.4" y="55.5">A10</text>
<text x="167.4" y="58">A11</text>
<text x="136.7" y="65.7">FC1</text>
<text x="136.7" y="63.1">FC0</text>
<text x="167.4" y="60.6">A12</text>
<text x="167.4" y="63.1">A13</text>
<text x="167.4" y="65.7">A14</text>
<text x="247" y="60.7">C2</text>
<text x="247.2" y="63">470uF</text>
<text x="120.7" y="70.2">+5V</text>
<text x="136.7" y="68.2">FC2</text>
<text x="167.4" y="68.2">A15</text>
<text x="167.4" y="70.7">A16</text>
<text x="123.6" y="76">R6</text>
<text x="136.7" y="75.8">VMA</text>
<text x="167.4" y="73.3">A17</text>
<text x="167.4" y="75.8">A18</text>
<text x="242" y="72.6">GND</text>
<text x="123.7" y="78.3">10k</text>
<text x="136.7" y="78.4">E</text>
<text x="136.7" y="80.9">VPA</text>
<text x="167.4" y="78.4">A19</text>
<text x="167.4" y="80.9">A20</text>
<text x="167.4" y="83.4">A21</text>
<text x="242.6" y="79.1">+5V</text>
<text x="30.5" y="88">+5V</text>
<text x="39.7" y="88.1">J3</text>
<text x="48.3" y="88">+5V</text>
<text x="125.8" y="84.2">+5V</text>
<text x="167.4" y="86">A22</text>
<text x="167.4" y="88.5">A23</text>
<text x="221" y="87.4">C4</text>
<text x="221.2" y="89.7">0.1uF</text>
<text x="231.1" y="87.4">C5</text>
<text x="231.3" y="89.7">0.1uF</text>
<text x="241.3" y="87.4">C6</text>
<text x="241.5" y="89.7">0.1uF</text>
<text x="251.5" y="87.4">C7</text>
<text x="251.6" y="89.7">0.1uF</text>
<text x="261.6" y="87.4">C8</text>
<text x="261.8" y="89.7">0.1uF</text>
<text x="271.8" y="87.4">C1</text>
<text x="272" y="89.7">0.1uF</text>
<text x="37.3" y="90.4">SIGBUS</text>
<text x="128.7" y="92.5">R9</text>
<text x="128.7" y="94.8">1k</text>
<text x="168.4" y="93.6">D0</text>
<text x="136.7" y="101.2">BERR</text>
<text x="168.4" y="101.2">D3</text>
<text x="168.4" y="98.7">D2</text>
<text x="168.4" y="96.1">D1</text>
<text x="242" y="98">GND</text>
<text x="136.7" y="106.3">DTACK</text>
<text x="168.4" y="103.8">D4</text>
<text x="168.4" y="106.3">D5</text>
<text x="242.6" y="103.2">+5V</text>
<text x="168.4" y="113.9">D8</text>
<text x="168.4" y="111.4">D7</text>
<text x="168.4" y="108.8">D6</text>
<text x="221" y="111.5">C9</text>
<text x="221.2" y="113.8">0.1uF</text>
<text x="231.2" y="111.5">C10</text>
<text x="231.3" y="113.8">0.1uF</text>
<text x="241.4" y="111.5">C11</text>
<text x="241.5" y="113.8">0.1uF</text>
<text x="251.5" y="111.5">C12</text>
<text x="251.6" y="113.8">0.1uF</text>
<text x="261.7" y="111.5">C13</text>
<text x="261.8" y="113.8">0.1uF</text>
<text x="271.9" y="111.5">C14</text>
<text x="272" y="113.8">0.1uF</text>
<text x="136.7" y="119">HALT</text>
<text x="167.4" y="119">D10</text>
<text x="168.4" y="116.5">D9</text>
<text x="136.7" y="124.1">RESET</text>
<text x="167.4" y="124.1">D12</text>
<text x="167.4" y="121.5">D11</text>
<text x="242" y="122.2">GND</text>
<text x="130.2" y="130.6">D1</text>
<text x="167.4" y="131.7">D15</text>
<text x="167.4" y="129.2">D14</text>
<text x="167.4" y="126.6">D13</text>
<text x="242.6" y="126.1">+5V</text>
<text x="129.9" y="132.9">HALT</text>
<text x="168.2" y="136.8">AS</text>
<text x="220.4" y="136.8">U3G</text>
<text x="232.6" y="136.8">U4G</text>
<text x="245.9" y="136.8">U5E</text>
<text x="258.6" y="136.8">U1E</text>
<text x="270" y="136.8">U6C</text>
<text x="128.7" y="140.5">1k</text>
<text x="128.8" y="138.2">R11</text>
<text x="167" y="139.3">UDS</text>
<text x="167.2" y="141.9">LDS</text>
<text x="219.1" y="142.2" transform="rotate(-90 219.1 142.2)">VCC</text>
<text x="231.8" y="142.2" transform="rotate(-90 231.8 142.2)">VCC</text>
<text x="244.5" y="142.2" transform="rotate(-90 244.5 142.2)">VCC</text>
<text x="257.2" y="142.2" transform="rotate(-90 257.2 142.2)">VCC</text>
<text x="269.9" y="142.2" transform="rotate(-90 269.9 142.2)">VCC</text>
<text x="29.9" y="147.6">GND</text>
<text x="47.7" y="147.6">GND</text>
<text x="125.2" y="147.6">GND</text>
<text x="149.2" y="145.5" transform="rotate(-90 149.2 145.5)">GND</text>
<text x="151.8" y="145.5" transform="rotate(-90 151.8 145.5)">GND</text>
<text x="156.8" y="145.5" transform="rotate(-90 156.8 145.5)">GND</text>
<text x="159.4" y="145.5" transform="rotate(-90 159.4 145.5)">GND</text>
<text x="167.3" y="144.4">R/W</text>
<text x="186" y="146.3">74HC14</text>
<text x="187.5" y="144">U3A</text>
<text x="215.2" y="145.7">74HC14</text>
<text x="227.9" y="145.7">74HC05</text>
<text x="240.6" y="145.7">74HC32</text>
<text x="253.3" y="145.7">74HC32</text>
<text x="266" y="145.7">74HC20</text>
<text x="127.2" y="154.1">Y1</text>
<text x="219.1" y="151.6" transform="rotate(-90 219.1 151.6)">GND</text>
<text x="231.8" y="151.6" transform="rotate(-90 231.8 151.6)">GND</text>
<text x="244.5" y="151.6" transform="rotate(-90 244.5 151.6)">GND</text>
<text x="257.2" y="151.6" transform="rotate(-90 257.2 151.6)">GND</text>
<text x="269.9" y="151.6" transform="rotate(-90 269.9 151.6)">GND</text>
<text x="40.7" y="156.6">+5V</text>
<text x="71.7" y="159">74HC05</text>
<text x="73.2" y="156.7">U4A</text>
<text x="125.3" y="156.5">Crystal</text>
<text x="151.8" y="159">GND</text>
<text x="43.7" y="164.9">R12</text>
<text x="43.7" y="167.2">10k</text>
<text x="51.4" y="165.4">74HC14</text>
<text x="52.9" y="163.1">U3F</text>
<text x="117.4" y="165.4">74HC14</text>
<text x="118.9" y="163.1">U3B</text>
<text x="132.7" y="165.4">74HC14</text>
<text x="134.1" y="163.1">U3C</text>
<text x="242" y="165.3">GND</text>
<text x="71.7" y="171.7">74HC05</text>
<text x="73.2" y="169.4">U4B</text>
<text x="27.5" y="178.6">RESET</text>
<text x="28.6" y="176.1">SW1</text>
<text x="44.5" y="176.3">C15</text>
<text x="44.8" y="178.6">0.47uF</text>
<text x="117.7" y="178.3">5.1k</text>
<text x="117.8" y="176">R13</text>
<text x="134.2" y="178.3">5.1k</text>
<text x="134.3" y="176">R14</text>
<text x="40.1" y="190.7">GND</text>
</g>
<g font-size="1.8">
<text x="219.7" y="19.2">Sheet: Memory</text>
<text x="240" y="19.2">Sheet: UART</text>
<text x="261.6" y="19.2">Sheet: CompactFlash</text>
<text x="27.9" y="35.6">D2</text>
<text x="27.9" y="33">D0</text>
<text x="51.1" y="33">D1</text>
<text x="51.1" y="35.6">D3</text>
<text x="179.3" y="31.7">A1</text>
<text x="179.3" y="34.3">A2</text>
<text x="219.7" y="33.4">File: Memory.sch</text>
<text x="240" y="33.4">File: UART.sch</text>
<text x="261.6" y="33.4">File: CompactFlash.sch</text>
<text x="27.9" y="38.1">D4</text>
<text x="27.9" y="40.6">D6</text>
<text x="51.1" y="40.6">D7</text>
<text x="51.1" y="38.1">D5</text>
<text x="179.3" y="36.8">A3</text>
<text x="179.3" y="39.4">A4</text>
<text x="179.3" y="41.9">A5</text>
<text x="27.9" y="45.7">D10</text>
<text x="27.9" y="43.2">D8</text>
<text x="50.1" y="45.7">D11</text>
<text x="51.1" y="43.2">D9</text>
<text x="179.3" y="44.4">A6</text>
<text x="179.3" y="47">A7</text>
<text x="20.3" y="53.3">A22</text>
<text x="27.9" y="48.3">D12</text>
<text x="27.9" y="50.8">D14</text>
<text x="50.1" y="48.3">D13</text>
<text x="50.1" y="50.8">D15</text>
<text x="57.7" y="53.3">A23</text>
<text x="179.3" y="52.1">A9</text>
<text x="179.3" y="49.5">A8</text>
<text x="20.3" y="58.4">A18</text>
<text x="20.3" y="55.9">A20</text>
<text x="57.7" y="55.9">A21</text>
<text x="57.7" y="58.4">A19</text>
<text x="178.4" y="54.6">A10</text>
<text x="178.4" y="57.1">A11</text>
<text x="178.4" y="59.7">A12</text>
<text x="20.3" y="61">A16</text>
<text x="20.3" y="63.5">A14</text>
<text x="57.7" y="61">A17</text>
<text x="57.7" y="63.5">A15</text>
<text x="178.4" y="62.2">A13</text>
<text x="178.4" y="64.8">A14</text>
<text x="20.3" y="71.1">A8</text>
<text x="20.3" y="66">A12</text>
<text x="20.3" y="68.6">A10</text>
<text x="57.7" y="66">A13</text>
<text x="57.7" y="68.6">A11</text>
<text x="58.7" y="71.1">A9</text>
<text x="178.4" y="67.3">A15</text>
<text x="178.4" y="69.8">A16</text>
<text x="20.3" y="73.7">A6</text>
<text x="20.3" y="76.2">A4</text>
<text x="58.7" y="73.7">A7</text>
<text x="58.7" y="76.2">A5</text>
<text x="178.4" y="72.4">A17</text>
<text x="178.4" y="74.9">A18</text>
<text x="178.4" y="77.5">A19</text>
<text x="20.3" y="78.7">A2</text>
<text x="58.7" y="78.7">A3</text>
<text x="58.7" y="81.3">A1</text>
<text x="178.4" y="80">A20</text>
<text x="178.4" y="82.5">A21</text>
<text x="178.4" y="85.1">A22</text>
<text x="178.4" y="87.6">A23</text>
<text x="181.9" y="95.2">D1</text>
<text x="181.9" y="92.7">D0</text>
<text x="181.9" y="100.3">D3</text>
<text x="181.9" y="97.8">D2</text>
<text x="181.9" y="102.9">D4</text>
<text x="181.9" y="105.4">D5</text>
<text x="181.9" y="107.9">D6</text>
<text x="181.9" y="113">D8</text>
<text x="181.9" y="110.5">D7</text>
<text x="180.9" y="118.1">D10</text>
<text x="181.9" y="115.6">D9</text>
<text x="180.9" y="120.6">D11</text>
<text x="180.9" y="123.2">D12</text>
<text x="180.9" y="125.7">D13</text>
<text x="180.9" y="128.3">D14</text>
<text x="180.9" y="130.8">D15</text>
</g>
</svg>
